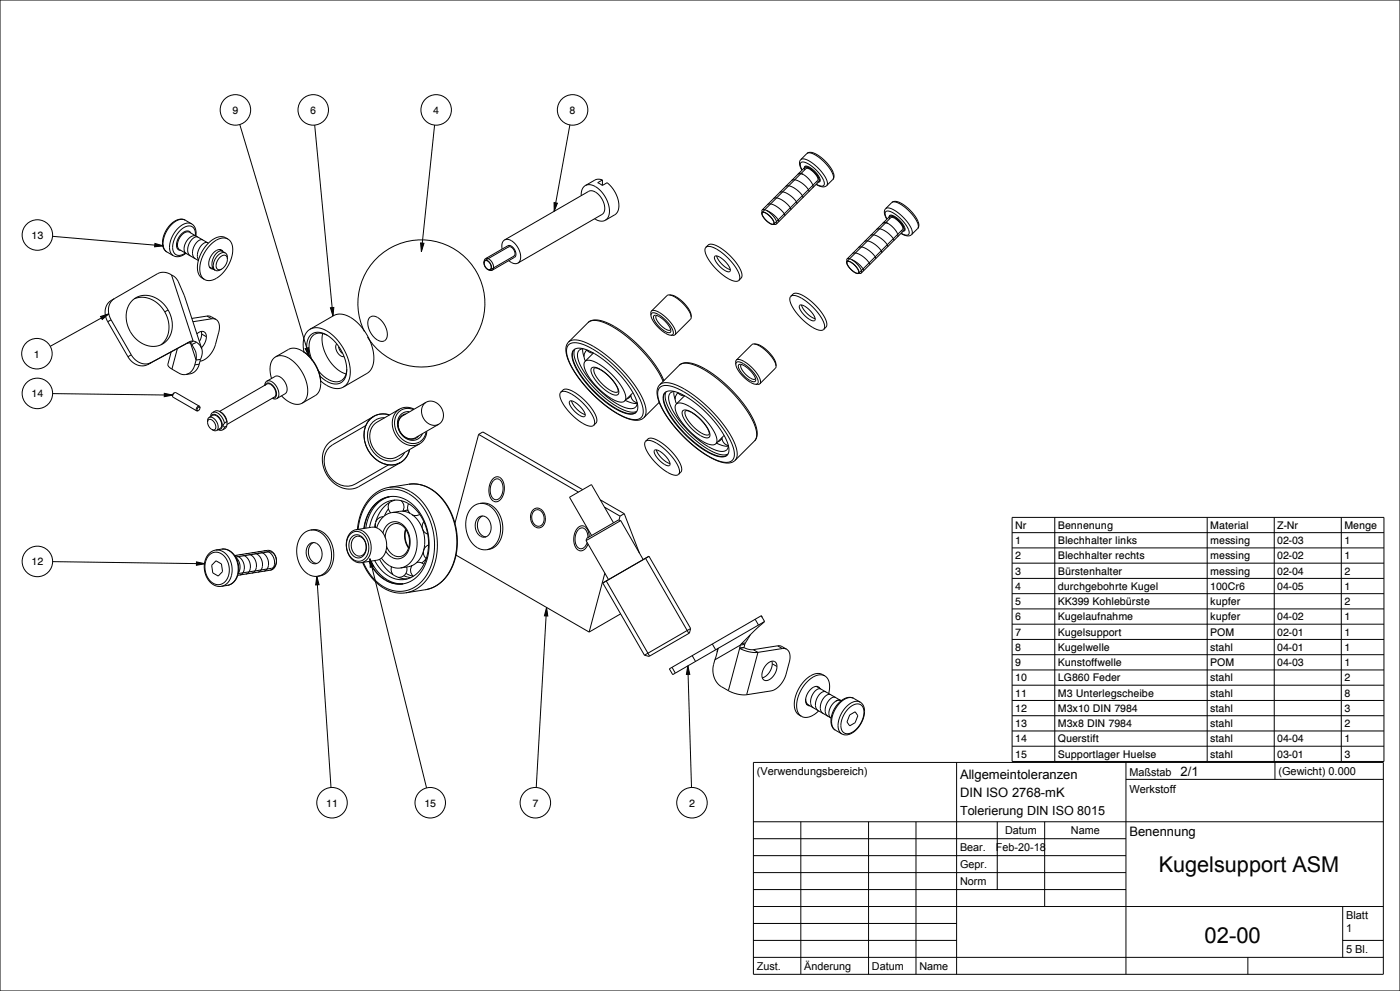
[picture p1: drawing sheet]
<svg xmlns="http://www.w3.org/2000/svg" width="420mm" height="297mm" viewBox="0 0 420 297" stroke-linecap="round" stroke-linejoin="round" font-family="sans-serif">
<path d="M46.5 73l2.5 .7-2.6 .3zM126.2 72.8l1 .1-.8 2.5zM166.2 60.7l1 .2-.9 2.4zM30.2 94.9l2.4-.8-1.9 1.6zM99.1 92.2l1-.1-.2 2.6zM49.3 117.9l2.5 .5-2.5 .5zM91.5 104.5l1-.3 .3 2.6zM58.9 168.4l2.6 .5-2.6 .5zM95 172.7l.7 2.5-1 .1zM110.9 167.4l1.2 2.4-1 .2zM164 182.1l.3 2.5h-1zM206.3 199.6l.6 2.5h-1z" fill="#000"/>
<g fill="none" stroke="#000" stroke-width=".3">
<path d="M0 0h420v297h-420zM71.9 37.3l20.9 69.5M94.4 37.5l5.5 57.2M130.4 37.5l-4 37.9M171 37.4l-4.7 25.9M175.6 55.6l-1 1.2-.2 1.8M175.6 55.6l.9-.3 1.1 .2 1.2 .5 1 .8a7.8 7.8 0 0 1 2.5 8.5l-.7 .7M180.7 55.6l1.4-.8a7.9 7.9 0 0 1 3.1 8.8l-.7 .7-2.9 1.7M180.7 53.9l-1-.2-.9 .1-3.2 1.8M180.7 53.9l-1.4 .9 1.4 .8M180.7 53.9v1.7M241.4 50.9v-.7l.6-.1 .8 .3 1.4 1.1 1.5 2.1v.8l-.8 .1"/>
<path d="M241.7 50.6l.5-.2 .5 .2 1.4 1 1.1 1.5 .2 .7-.1 .3M241.8 50.5l-13.2 13.2M245.3 54.1l-13.1 13.1M15.8 70.8l33.2 2.9M46.5 73l2.5 .7-2.6 .3zM126.2 72.8l1 .1-.8 2.5zM145.2 78.8l.4 1.1 .7 .8M145.2 78.8l.2-.5 .5-.2 .6 .3 .6 .7 .3 .8-.1 .6-.4 .3-.6-.1M145.4 78.2l.9-.1 .8 .9 .3 1.1-.3 .8-.7-.1-.9-.8-.3-.9zM145.7 77.5l-.4 .5-.1 .8M145.7 77.5l6.8-3.9 .9 .2 1 1 .4 1.3-.3 .9-6.8 4M145.7 77.5l1 .1 1 1.1 .4 1.4-.4 .9"/>
<path d="M151.4 71.9l-.8 1v1.7M151.4 71.9l.9-.2 1.1 .4 1.1 .9 .9 1.2 .6 1.4 .2 1.4-.2 1.2-.6 .6M151.4 71.9l25.4-14.6 .9-.1 1 .4 1.1 1 .8 1.1 .6 1.4 .2 1.2-.1 1.1-.6 .8-25.3 14.6M152.5 74.1l.8-.1 .8 .8 .4 1.2-.1 .5-.3 .3M152.6 74l-7.1 4.1M152.7 78.1l1.4 .9 1.3-.2M154.2 76.8l-7.1 4M166.2 60.7l1 .2-.9 2.4zM178.4 65.6l1.7 .7 1.5-.3M228.6 64.1v-1.1l.5-.2 1.1 .4 1.3 1.1 1.1 1.3 .4 1.1-.2 .5h-1M228.6 64.1l.8 1.4 1.6 1.5M228.7 63.6l.9 .1 1.4 1.1 1.1 1.5v.9l-.8-.1-1.5-1-1.1-1.5-.2-.6z"/>
<path d="M229.8 63.9h.1M229.8 63.9l-.9-.3-.3 .5M229.8 63.9l1.2 .9 .9 1.2 .3 .9-.4 .3M231 67l.8 .2M254.1 78.8l.1-.4h.6l1.7 1.1 1.1 1.7v.5l-.4 .2M254.1 78.8l-.1-1.1 .6-.2 1.1 .4 1.3 1.1 1.1 1.3 .4 1.1-.3 .5h-1M254.1 78.8l.3 .8 .9 1.1 1 .9 .9 .3M254.1 78.3l.9 .1 1.4 1.1 1.2 1.5v.9l-.9-.1-1.4-1-1.1-1.5-.2-.6zM266.8 65.6v-.7l.6-.1 .9 .3 1.3 1.1 1.6 2.1-.1 .8-.7 .1M267.2 65.3l.4-.2 .5 .2 1.4 1 1 1.2 .3 1.2-13.2 13.2M267.2 65.2l-13.1 13.1M30.2 94.9l2.4-.8-1.9 1.6z"/>
<path d="M32.3 96.4l6.1 10.5M32.6 94.1l-17.5 9.7M33.3 95.8l-1 .6M33.3 95.8l6.1 10.5M34.4 89.5l-1.2 1-.6 1.7v1.8l.7 1.8M39.6 90.2l.3-.3a6.8 6.8 0 0 1 9.8 1.9l.8 1.2a7.2 7.2 0 0 1-2.3 10.4 8 8 0 0 1-10-6.1 7.3 7.3 0 0 1 1.4-7.1zM40.3 89.5l1.8-.4 2.2 .2a8.8 8.8 0 0 1 5.1 4.2M49.4 93.5h.1a7.5 7.5 0 0 1-1.2 9.8M50.4 92.9l-1 .6M51.5 82.4l-2-.8-1.9 .3-14.6 8.4-1 1.1-.4 1.5v1.7l.7 1.8M51.5 82.4l.9 .6 .8 1 2.1 4.7 5.2 15.8M51.5 82.4l6.4 19.8"/>
<path d="M60.4 99.4l.1 .7M62.1 94.7l1 .1 1.7 .9M62.1 94.7l1.4 .8M62.1 94.7l-4.5 .7M63.5 95.5l1.3 .2M63.5 95.5l-5.6 .9M64.8 95.7l.8 1 .2 1.6-1.4 5.6-.9 1.7-1 1.3-1.3 1-1.2 .4M93 98.7l7.6-4.3 1.7-.3 1.9 .5a14.8 14.8 0 0 1 7.8 14.4l-.5 1.5-1 1.2-7.5 4.3M93 98.7l-1.1 1-.7 1.6-.3 2 .3 2.3M93 98.7l2-.5 2.1 .5a14.8 14.8 0 0 1 7.8 14.4l-.6 1.7-1.3 1.2M96.8 100a11.5 11.5 0 0 0 7 12M99.1 92.2l1-.1-.2 2.6z"/>
<path d="M109.4 99.4a19.1 19.1 0 0 1 17.6-27.5 19.1 19.1 0 0 1 15.9 28.5 19.1 19.1 0 0 1-32.7 .6M110.9 95.1l.9-.4 1.2 .3 1.1 .8 1 1.2 .8 1.4 .3 1.5-.2 1.4-.6 .8-.8 .2-1.1-.3-1.1-.7-1-1.2-.7-1.5-.3-1.3v-1.3zM146.3 80.7l.8 .4 .6-.1M195.3 94.5l.7 1.8 1.6 2 2 1.5 1.6 .7M195.3 94.5l.1-1.2 .4-.3 .6 .1 1.9 .8 2 1.7 1.5 1.9 .9 1.9-.3 1-1.2 .1M195.3 94.5l.3-.7h1l1.5 .8 1.6 1.4 1.4 1.6 .8 1.5v1l-.7 .4M196.2 94.6l.5-.1 .8 .2 1.9 1.5 1.6 2.1 .3 .8-.2 .5-.5 .1-.8-.2-2-1.5-1.5-2.1-.3-.8zM197 94.5l-.3 .4 .2 .7 1.4 2 1.9 1.3 .7 .1 .3-.3M200.8 88.4l1.9 .5 2.3 1.7 1.8 2.3 .5 1.1 .1 1M200.8 88.4l-.7 .2M200.8 88.4l1.8 .7 2.2 1.7 1.7 2.2 .9 2M207.4 95l-.2 .7"/>
<path d="M15.8 118l36 .4M38.4 106.9l1.2 1.5 1.5 1 1.7 .3 1.5-.5M39.4 106.3l1.2 1.5 1.5 1 1.7 .3 1.5-.4M39.4 106.3l-1 .6M45.3 108.7l-1 .5M49.3 117.9l2.5 .5-2.5 .5zM51.4 105.5l-1 3.8 .3 .7 .9 .6M51.6 110.6l2.6 1.5 1.5 .1M51.8 118.7l.1 .4 7.1 4M52.3 117.7l-.4 .4-.1 .6M52.3 117.7h.4l7.1 4M52.3 117.7l-.5 1"/>
<path d="M53.2 104.4l-1.6 6.2M56 103l-11.7 6.2M56.9 102.8l.6 .4M56.9 102.8l-.9 .2M57 102.4l-1 .6M57 102.4l-11.7 6.3M57.2 102.9l1.6 5M57.5 103.2l1.2 2.2 .1 2.5M57.9 102.2l1.1 .4M57.9 102.2l-.9 .2M57.9 102.2l-1 .6M58.4 109.3l-1 2-.8 .6-.9 .3"/>
<path d="M58.8 107.9l-.4 1.4M59 102.6l1 .9 .5 1M59 102.6l-1.5 .6M59.1 100l1-.6h.9l.7 .5 .2 1M59.8 109.1l-.6 1.4-.9 1-.9 .5-1.7 .2M59.8 109.1l-1.4 .2M60.2 107.7l-.4 1.4M60.2 107.7l-1.4 .2M60.5 100.1l-.7 2.2M60.5 100.1l1.4 .8M60.5 104.5l.2 1.5-.5 1.7M61.9 100.9l-.4 1.9-1.2 1.5"/>
<path d="M80 114.2l-.4 .6-.2 .8 .6-.7h.9l1 .7 .9 1.4v1.7l-.3 .5-.7 .1M80 114.2l.7-.1 .8 .3 1.5 1.6 .7 2.1-.2 .8-.5 .5M80 114.2l2.6-1.4 .5-.1 1.3 .5 1.1 1.4 .6 1.6-.1 1.3-.4 .5-2.6 1.4M81.7 119.4l.7 .2 .6-.2M82.7 107l-1 .9-.6 1.5-.1 1.9 .4 2.1M82.7 107l1.8-.4 2.2 .8a11.7 11.7 0 0 1 5.4 11.6l-.6 1.1-.8 .7M84.5 118.6l1.5 1.4 1.8 .9 1.5 .3 1.4-.4M90.9 105.3l-1.9-.8-1.6-.1-4.7 2.6M90.9 105.3l2 1.7 1.6 2.3 1.2 2.6 .5 2.6M90.9 105.3a11.7 11.7 0 0 1 5.3 9.2M91.5 104.5l1-.3 .3 2.6zM95.3 110.8l1.3 1.5 1.5 1.2 1.4 .7 1.4 .2 1.2-.2 1-.8 .6-1.1 .3-1.5"/>
<path d="M96.2 114.1l1.8 1.4 1.8 .8 1.8 .1 1.4-.4M96.2 114.5l-.2 2-.7 1.5-4.6 2.8M98 100.4l.2 .1M98 100.4l-1.4-.5h-1.4l-1 .4-.9 1-.5 1.3-.1 1.7 .3 1.7 .7 2M98 100.4a13.3 13.3 0 0 1 6 10.4M98 100.4l-1.4-.6-1.4-.2-1.2 .2-.9 .7-.7 1.1-.3 1.5v1.6l.3 1.9M101 103.1l-.3 1 .5 1.4 .9 1.1 1.1 .3M101.6 103.9l.4 1.1 .7 .9M104 110.6v.2M104 110.8l-.1 1.5-.6 1.4-.8 .9-1 .4-1.3 .1-1.4-.4-1.4-.8-1.5-1.3M220.7 109.2l.8 1.8 1.6 2 1.9 1.5 1.7 .7M220.7 109.2l.1-1.2 .5-.3 .6 .1 1.8 .8 2 1.7 1.6 1.9 .8 1.9-.2 1-1.2 .1"/>
<path d="M220.7 109.2l.4-.7h1l1.4 .8 1.7 1.4 1.3 1.6 .8 1.5 .1 1-.7 .4M221.6 109.3l.5-.1 .8 .2 2 1.5 1.6 2.1 .2 .8-.1 .5-.5 .1-.9-.3-1.9-1.4-1.6-2.1-.2-.8zM222.5 109.2l-.3 .4 .1 .7 1.4 1.9 1.9 1.4 .7 .1 .4-.3M226.2 103.1l1.9 .5 2.3 1.7 1.9 2.3 .4 1.1 .1 1M226.2 103.1l-.6 .2M226.2 103.1l1.9 .7 2.1 1.7 1.8 2.2 .8 2M232.8 109.7l-.2 .7M59.6 123l-.6 .1M59.8 121.7l.2 .6M59.8 121.7l-.4 .1-.4 .4-.2 .6 .2 .3M60 122.3l-.4 .7M60 122.3l-.3-.3-.4 .3-.1 .6 .4 .1"/>
<path d="M62.3 126.5l.3 1.3 .9 .9M62.3 126.5l.2-.6 .5-.2 .8 .3 .6 .8 .3 .9v.7l-.5 .4-.7-.1M62.7 125.1l-.3 .5-.1 .9M62.7 125.1l.6-.1 .6 .2 1.1 1.2 .5 1.6-.5 1M62.7 125.1l1.2-.6 .5-.1 .9 .5 .8 .9 .4 1.1-.1 1-.3 .4-1.1 .7M63.3 124.7l.5-.5h.8l.8 .6 .8 .9 .4 1.1 .1 1-.4 .7-.7 .2M63.5 128.7l.9 .4 .6-.1M63.8 123.6l-.4 .5-.2 .8M63.8 123.6h.9l1.2 .6 .9 1.2 .6 1.5M65.5 128.8l.7 .2 .6-.2M65.8 123.3l14.3-8.2 1.2 .2 1 1.1 .5 1.5-.4 1-14.3 8.3M66 123.4l1.1 .9 .7 1.4 .3 .8-.4 .1-.3 .3"/>
<path d="M66 123.4l1.5 1.3 .6 1.8M66 123.4l-1.1-.3-1.1 .5M67.4 126.9l-.4 .6 .4 .4M67.4 127.9l-.6 .9M68.1 127.5l-.4 .8-.9 .5M68.1 127.5l-.7 .4M68.1 126.5v1M68.1 126.5v.1M109.7 127.5l-10 5.8-1.6 1.5-.8 2.2-.1 1.3 .2 1.2 .9 2.5 .8 1.1 1.9 1.7 1.2 .6 2.2 .3 2.1-.6 10-5.8M112.1 124.8l-1 .8-.8 1-1 2.5 .1 3 1.1 2.9 1.9 2.4 2.6 1.5 2.7 .5 1.3-.3 1.1-.5M112.1 124.8l-12.5 7.2a7.4 7.4 0 0 0-1.4 10.6 7.3 7.3 0 0 0 9.4 3.3l12.5-7.3M113.1 124.3l-1 .5"/>
<path d="M113.1 124.3h.1M115.3 124.1l-2.2 .2M115.3 124.1h.1M115.3 124.1l1.6 .3M115.4 125.2l-1.4 .1-1.3 .5-.9 .7-1.2 1.9-.4 2.4 .2 1.2 .9 2.5 1.8 2.1 2 1.2 1.2 .3 1.4 .1 1.8-.6 1.1-.9 .8-1.1M119.9 122.6a5.9 5.9 0 0 0-.2 9.1 5.2 5.2 0 0 0 6.2 1.3M119.9 122.6l-6.8 3.9M120.1 129.4v.1M121 138l-.9 .6M121 138h.1M121.7 124l-1.3 .7-.8 1.3-.1 1.8 .5 1.6 1.2 1.4 1.6 .8 1.6-.1 1.2-.8M122.3 136.3l-1.3 1.7"/>
<path d="M122.3 136.2v.1M122.8 123.4h-1l-.9 .4-1.3 1.4-.4 2 .7 2.3 1.7 1.8 1.9 .7 1.9-.4 .7-.7 .6-.8M122.9 134.7l-.6 1.5M124 122.7l-1.8-.3-1.5 .4a5.3 5.3 0 0 0-.7 8.2l.2 .2a4.3 4.3 0 0 0 7-.1l.6-1.7M124.2 122.6l-2.2-.5-2.1 .5M125.9 133l-6.8 3.9M127.8 120.6l-7.6 4.5-.5 .9-.2 1.1 .1 1.2 .5 1.1M128.1 129.3l-.7 2.2-1.5 1.5M131.6 127.1l-7.7 4.4h-1.1l-1-.4-1-.7-.7-.9M105.2 159.6l1.1-.7 1.1-.2 1.2 .3 1.1 .8 .8 1 .6 1.5 .2 1.5-.1 1.6a3.3 3.3 0 0 1-4.8 2.8l-.8-.6-.8-1-.8-2.4 .1-2.6zM111.5 158h.9l.9 .3 1.7 1.6 .9 2.3v2.4a3.7 3.7 0 0 1-2.9 3.3M147.9 143.5l1-.6 1 .2 .8 .8 .5 1.4 .1 1.8-.5 1.6-.8 1.2-1 .5-.7-.1-.7-.5-.9-1.9 .2-2.5z"/>
<path d="M148.1 144l.8-.5 .9 .2 .7 .7 .4 1.2v1.4l-.4 1.4-.7 .9-.8 .5-.6-.1-.6-.4-.7-1.7 .1-2zM160 152.7l.8-.4h.9l.8 .5 .8 1.1 .3 1.4-.1 1.2-.4 .9-.7 .6-.9 .2-.8-.2-1.1-1.2-.4-1.1v-1.1l.2-1.1zM160.2 153.2l.7-.4h.8l.7 .5 .6 .9 .2 1v1l-.4 .8-.7 .6-.6 .1-.7-.2-1-1.2-.3-1.7zM303.6 155.1h111.6v73.1h-111.6zM303.6 159.6h111.6M316.4 155.1v73.1M362.2 155.1v73.1M382.3 155.1v73.1M402.4 155.1v73.1M15.8 168.3l45.7 .6M58.9 168.4l2.6 .5-2.6 .5zM70.7 167l10.3-1.6 1.3 .7 .6 1.4-.2 1.8-.9 .9-10.4 1.7"/>
<path d="M80.2 165h.9l.8 .6 .6 .9 .4 1.1v1.2l-.4 1-.6 .7-.8 .4M95 172.7l.7 2.5-1 .1zM95 172.7l4.3 63.3M105.1 160l1.3-.7 1.5 .1 1.3 .9 .9 1.4 .5 2-.1 1.9-.7 1.4-1.2 1-1.2 .2-1.2-.4-1-.8-.8-1.3-.4-1.5v-1.5l.4-1.6zM105.6 160.9l1-.6 1.1 .1 1.1 .7 .7 1.1 .4 1.5-.1 1.5-.6 1.1-.9 .8-1 .1-.8-.3-.8-.6-.6-1-.4-1.2v-1.2l.3-1.2zM106.2 161.2l.8-.4h1l.8 .5 .7 1.1 .3 1.3v1.1l-.5 1-.8 .7-.8 .2-.8-.3-.6-.5-.6-.9-.3-2.1zM110.9 167.4l1.2 2.4-1 .2zM110.9 167.4l17.1 68.7M176 161.3l9.5-5.5 .7 .2-10.4 6zM176.4 161.2l-.5-2.1-.5-.6-.7-.3-.7 .1-.6 .6-.8 1.9 .1 2.2 .4 .8 .6 .5 .7 .2 .7-.3 1-1.6M176.8 160.9l-.2-1.3-.5-1.1-.6-.7-.8-.2-.8 .2-.8 .7-.9 2.2-.1 1.4 .3 1.2 .5 1 .6 .6 .8 .2 .8-.3 .8-.7 .5-1.1M181.9 174.1l13 22.5"/>
<path d="M193.7 167.3l13 22.5M194.6 166.7l-13.8 8M303.6 164.2h111.6M303.6 168.8h111.6M303.6 173.3h111.6M303.6 177.9h111.6M164 182.1l.3 2.5h-1zM164 182.1l-3.1 53.9M193.3 196.4l13.9-8-.4 1.3-12.1 7zM201.6 200l1 1.7M206.3 199.6l.6 2.5h-1zM206.3 199.6l1.2 36.4"/>
<path d="M207.7 196.5l1 1.7M213.7 193l1 1.7M214.4 197.8l-.5 2.9 .5 2.7 1.3 1.9 2.8 1.7M215.1 195.5l-.7 2.3M215.2 194.4l-.1 1.1M215.5 194.4l-.4 1.1M215.5 194.3v.1M215.5 194.3h.1M221.9 194.3l2.8 1 2.7 .2M221.9 194.3l-3.4 12.7M221.9 194.2v.1M222.1 193.3l-.2 .9"/>
<path d="M222.1 193.3l-7.7 4.5M222.4 193l-.3 .3M223.2 194.1l1.4 .5 1.4 .1M223.2 194.1l-1.3 .2M223.2 194l-1.3 .2M223.2 194v.1M223.4 193.1l-1.3 .2M223.4 193.1l-.2 .9M223.6 192.6l-.2 .5M223.6 192.6l-1.2 .4M225.1 190.3l-1.5 2.3M226 194.7l1.4 .8"/>
<path d="M226.5 185.6l1 1.7M227.4 195.5l-3.4 12.7M228.4 184.5l-26.8 15.5M228.4 184.5l1 1.8M228.4 184.5l.2 .5M229.4 186.3l-7 6.7M229.4 186.3l-27.6 15.9-1-1.7 .8-.5M233.3 193.6h1l1.7 1M233.3 193.6l-7.3 1.1M233.3 193.6l1.4 .8M234.7 194.4l1.3 .2M234.7 194.4l-7.3 1.1"/>
<path d="M236 194.6l.5 .4 .4 .8v2l-1.3 5-1.6 2.6-1.2 1-1.1 .6-7.7 1.2M303.6 182.5h111.6M303.6 187.1h111.6M303.6 191.6h111.6M303.6 196.2h111.6M218.5 207l2.8 1 2.7 .2M303.6 200.8h111.6M303.6 205.4h111.6M303.6 209.9h111.6M303.6 214.5h111.6M303.6 219.1h111.6M226 228.5h189v63.5h-189z"/>
<path d="M287 228.5v63.5M303.6 223.6h111.6M337.8 233.6h77.2M337.8 228.5v63.5M382.5 228.5v5.1M226 246.3h189M226 251.4h111.8M226 256.4h111.8M240.2 246.3v45.7M260.6 246.3v45.7M274.8 246.3v45.7M299.2 246.3v20.3"/>
<path d="M313.4 246.3v25.4M226 261.5h111.8M226 266.6h111.8M226 271.7h189M226 276.8h61M402.8 271.7v15.2M226 281.8h61M226 286.9h189M374.4 286.9v5.1M402.8 281.8h12.2"/>
<circle cx="70.6" cy="32.9" r="4.6"/>
<circle cx="94" cy="32.9" r="4.6"/>
<circle cx="130.8" cy="32.9" r="4.6"/>
<circle cx="171.8" cy="32.9" r="4.6"/>
<circle cx="11.2" cy="70.4" r="4.6"/>
<circle cx="11.1" cy="106" r="4.6"/>
<circle cx="11.2" cy="117.9" r="4.6"/>
<circle cx="11.2" cy="168.3" r="4.6"/>
<circle cx="99.6" cy="240.6" r="4.6"/>
<circle cx="129.1" cy="240.6" r="4.6"/>
<circle cx="160.6" cy="240.6" r="4.6"/>
<circle cx="207.6" cy="240.6" r="4.6"/>
</g>
<!-- layer: 02___PRT_ALL_AXES -->
<g fill="none" stroke="#000" stroke-width=".3">
<path d="M66.1 74.8l.1 .2M66.9 75.4l-.7-.6-1 .1-1 .7-.9 1.2-.6 1.4-.1 1.2 .5 .9 .8 .3M68.4 71.6a4.8 4.8 0 0 1 1.1 5.7 9 9 0 0 1-6.4 6.8l-1.7-.3M68.4 71.6l-.9-.3-1 .1-2.3 1.1a9.8 9.8 0 0 0-3.9 10l1.1 1.3M68.4 71.6l-1.2-.6-1.1-.1-1.3 .4-1.4 .8a9.8 9.8 0 0 0-3.8 10l.6 .9 1.2 .8M211.8 74.1l-.3 1 .5 1.6 1.2 2 1.7 2 2.1 1.8 2 1.3 1.6 .5 1.1-.3M211.8 74.1l1-.9 1.5 .2 2.4 1.3 2.5 2.1 2 2.4 1.2 2.3 .1 1.5-.8 1M211.8 74.1l1-.3 1.7 .6 1.9 1.2 2.1 1.9 1.7 1.9 1.3 2.1 .4 1.5-.2 1M214.5 76.8l.4-.1 .8 .2 1.8 1.4 1.3 1.8 .3 .8-.1 .4-.5 .2-.8-.3-1.8-1.4-1.3-1.7-.3-.8zM215 76.7l.5 1.2 1.1 1.3 1.3 1.1 1.2 .5M62.9 80.2h.2M176.4 96.7l.9-.6 1.1-.2 1.5 .1 1.6 .5a37.3 37.3 0 0 1 17.7 17.7"/>
<path d="M176.4 96.7l.8-.5 1.1-.2 2.7 .6a38.4 38.4 0 0 1 17.9 17.7M176.4 96.7l-5.8 5.8M237.2 88.8l-.3 1 .5 1.6 1.3 2 1.7 2 2 1.8 2 1.3 1.7 .5 1-.3M237.2 88.8l1.1-.9 1.5 .2 2.3 1.3 2.5 2.1 2 2.4 1.3 2.3 .1 1.5-.9 1M237.2 88.8l1.1-.3 1.6 .6 2 1.2 2.1 1.9 1.6 1.9 1.3 2.1 .5 1.5-.3 1M239.9 91.5l.5-.1 .7 .2 1.9 1.4 1.3 1.8 .3 .8-.2 .4-.5 .2-.7-.3-1.9-1.4-1.3-1.7-.2-.8zM240.5 91.4l.5 1.2 1 1.3 1.4 1.1 1.2 .5M168.2 117.6l1.1-.9 1.5 .1 2.3 1.3 2.5 2.1 2 2.4 1.3 2.3 .1 1.5-.9 1.1M168.2 117.6l-.2 1 .4 1.5 1.3 2.1 1.7 1.9 2 1.8 2 1.3 1.7 .5 1-.2M168.2 117.6l1.1-.3 1.6 .5 2 1.3 2.1 1.8 1.7 1.9 1.2 2.1 .5 1.5-.3 1.1M170.6 102.5a5 5 0 0 0-.1 5.5 36.8 36.8 0 0 0 18.1 17.6l2.7 .4 1.1-.3 .8-.5M170.6 102.5l.8-.5 1-.1 2.8 .5a37.9 37.9 0 0 1 18.2 18.5 4.2 4.2 0 0 1-.2 4.3"/>
<path d="M170.6 103.3a4.7 4.7 0 0 1 5 .2l3.2 1.7a38 38 0 0 1 13.7 15.7 3.7 3.7 0 0 1-.4 4.4 5.1 5.1 0 0 1-4.9-.4l-3-1.6-3.5-2.6-3.3-3-2.9-3.4a16.7 16.7 0 0 1-4.5-9.3l.1-.9zM172.1 104.9l.8-.5 .9-.1 2.5 .7a31.2 31.2 0 0 1 14.8 15.4 3.2 3.2 0 0 1-.3 3.2M172.1 104.9a4.6 4.6 0 0 0 .4 4.8 30.3 30.3 0 0 0 15.4 14.2l1.7 .2 1.2-.5M172.1 104.9a5.3 5.3 0 0 0 .8 5.2 30.5 30.5 0 0 0 15 13.7l1.7 .2 1.2-.4M172.5 104.6a6.3 6.3 0 0 0 1.2 5.7 29 29 0 0 0 15.1 13.1l1.2 .1 1.1-.2M174.8 104.5l.4 2.4M175 104.5l-.8 .2a2.26 2.26 0 0 0-.7 3.1 27.2 27.2 0 0 0 14.6 14.5l1.2 .2 1-.2 .6-.6 .3-1M175.5 108.3a3.4 3.4 0 0 0 .6 3.8l2.7 3.5 3.5 3.1 3.1 1.7 1.2 .1 .8-.3M175.5 108.3l.9-.3 1.4 .2 1.6 .8 2.1 1.4 3.8 3.7 2.1 3.5a2.49 2.49 0 0 1 0 2.6M176 104.9l1.1 .8 1 .1-2.6 2.5M176.1 104.9a2.38 2.38 0 0 0-.4 3.3M177.5 110.3l.9-.2 1.3 .4 1.6 1 1.6 1.5 2.3 3 .4 1.4-.2 .8-.7 .2-1.3-.4-1.6-.9-1.7-1.5-1.5-1.7-.9-1.6-.4-1.3z"/>
<path d="M178.3 110.3h.7l1.2 .5 2.6 2.1 2.1 2.6 .5 1.2v.7l-.7 .2-1.2-.4-2.9-2.2-2.1-2.8-.4-1.2zM189.3 118.3a2.38 2.38 0 0 0 1.8 2.4M189.3 118.6l-1.3 1M189.9 117.7l-2.5 2.5M197.9 115.3a5 5 0 0 0 0 5.5 36.8 36.8 0 0 0 18.1 17.6l2.7 .4 1.1-.3 .7-.5M197.9 115.3l.8-.5 1.1-.1 2.7 .6a37.9 37.9 0 0 1 18.2 18.4 4.2 4.2 0 0 1-.2 4.3M198 116.1a4.7 4.7 0 0 1 5 .2l3.1 1.7a38 38 0 0 1 13.7 15.7 3.7 3.7 0 0 1-.3 4.4 5.1 5.1 0 0 1-4.9-.3l-3.1-1.7-3.5-2.6-3.3-3-2.9-3.3a16.7 16.7 0 0 1-4.5-9.4l.2-.9zM198.9 119.3v.1M198.9 119.4a19.8 19.8 0 0 0 6.3 10.5 22.8 22.8 0 0 0 10.2 6.9l1.7 .1 1-.5M199.5 117.7l.7-.4 1-.1 2.5 .6a31.2 31.2 0 0 1 14.7 15.4 3.2 3.2 0 0 1-.3 3.2M199.5 117.7l-.4 .7-.2 .9M199.5 117.7l-.4 1a10 10 0 0 0 2.5 6.5 28.7 28.7 0 0 0 13.8 11.5l1.6 .1 1.1-.4"/>
<path d="M199.8 117.4a6.3 6.3 0 0 0 1.2 5.7 29 29 0 0 0 15.1 13.1l1.3 .1 1-.2M202.2 117.3l.3 2.4M202.3 117.3l-.8 .2a2.26 2.26 0 0 0-.7 3.2 27.2 27.2 0 0 0 14.6 14.4l1.2 .2 1-.2 .7-.6 .2-1M203.4 117.7l.7 .6 1.3 .3M203.4 117.7a2.38 2.38 0 0 0-.4 3.3M203.8 109.5l.8-.6 1.2-.2 1.4 .1 1.6 .5a37 37 0 0 1 17.9 18.2 4.4 4.4 0 0 1-.3 4.6M203.8 109.5l.8-.5 1-.2 2.8 .6a37.9 37.9 0 0 1 18.2 18.5 4.2 4.2 0 0 1-.2 4.2M203.8 109.5l-5.9 5.8M205.4 118.6l-2.5 2.5M113.1 126.5a5.9 5.9 0 0 0-.2 9.1 5.2 5.2 0 0 0 6.2 1.3M116.8 124.3l-2.2-.2-2 .4a6.9 6.9 0 0 0-2.7 9.4 7.7 7.7 0 0 0 10 4.9l1.8-1.6 1.1-2.4M127.4 120.9l1.1-.6h1.3l1.3 .5 1 1 .7 1.4 .2 1.4-.3 1.3-.8 1.1-1.1 .4h-1.3l-1.1-.5-1-1-.7-1.2-.2-1.4 .2-1.3z"/>
<path d="M170.9 120.2l.5-.1 .7 .3 1.9 1.4 1.3 1.7 .3 .8-.2 .5-.5 .1-.7-.2-1.9-1.5-1.3-1.7-.2-.8zM171.5 120.1l.5 1.2 1 1.3 1.4 1.1 1.2 .5M187.6 120l1.9 .8 1.6 .1M190.8 123.6h.1M191.1 120.7h.1M193.7 132.3l1.1-.9 1.5 .1 2.3 1.3 2.5 2.1 2 2.4 1.2 2.3 .2 1.5-.9 1.1M193.7 132.3l-.3 1 .5 1.5 1.2 2.1 1.7 1.9 2.1 1.8 2 1.3 1.6 .5 1.1-.2M193.7 132.3l1-.3 1.7 .5 2 1.3 2 1.8 1.7 1.9 1.3 2.1 .5 1.5-.3 1.1M196.4 134.9l.5-.1 .7 .3 1.9 1.4 1.3 1.7 .2 .8-.1 .5-.5 .1-.7-.3-1.9-1.4-1.3-1.7-.3-.8zM196.9 134.8l.5 1.2 1.1 1.3 1.3 1.1 1.2 .5M197.8 120.5l-4.6 4.7M202.9 121.1a3.4 3.4 0 0 0 .6 3.8l2.6 3.5 3.5 3.1 3.1 1.7 1.2 .1 .8-.3"/>
<path d="M202.9 121.1l.9-.3 1.4 .2 1.6 .8 2.1 1.4 3.7 3.7 2.1 3.5a2.49 2.49 0 0 1 0 2.6M204.9 123.1l.8-.2 1.4 .4 1.5 1 1.7 1.5 2.3 3 .4 1.4-.2 .8-.8 .2-1.3-.3-1.6-1-1.6-1.5-1.5-1.7-1-1.6-.4-1.3zM205.7 123.1h.7l1.2 .6 2.6 2.1 2 2.5 .5 1.2v.7l-.7 .2-1.2-.4-2.9-2.2-2-2.7-.4-1.3zM215 132.8l1.9 .8 1.5 .1M216.6 131.1a2.38 2.38 0 0 0 1.9 2.4M216.6 131.4l-1.2 1M217.2 130.5l-2.5 2.5M218.2 136.4h-.1M218.5 133.5h.1M226.4 132.1l-5.9 5.9M93.2 158.9l1.5-.2 1.4 .4a8.2 8.2 0 0 1 1.6 12.8l-1.1 .5-1.3 .3M93.2 158.9l-.9 .2a7.1 7.1 0 0 0-2.8 9.1 5.6 5.6 0 0 0 5.5 4.5h.3"/>
<path d="M93.2 158.9h1.1l1.2 .3a8.2 8.2 0 0 1 1.6 12.8l-1.8 .7M107.4 158.6a12.7 12.7 0 0 1 8.2-11.7 10.6 10.6 0 0 1 11.3 5 19.1 19.1 0 0 1 .5 21.3 9.4 9.4 0 0 1-15 .5l-1.8-2.2-1.6-2.9M110.9 158.1v-.3a8.8 8.8 0 0 1 7.4-7.9l2.8 .4a12.6 12.6 0 0 1 7.4 11.4 11.2 11.2 0 0 1-5.3 11.4l-1.4 .5-1.5 .1-1.6-.2-1.3-.5-1.4-.8-1.4-1.1-2.2-3.1M112.6 156.7l.2 1.5M112.6 156.7l-.2 1.3M112.7 156.5l-.1 .2M114.9 159.8l.6-1.6 1.1-1.2 1.3-.6 1.5 .1 1.3 .7 1.2 1.3 .8 1.7 .3 1.9a4.6 4.6 0 0 1-3.6 5.4l-1.1-.2-1-.4-1.6-1.7M115.1 154.9l-1.5 .4-.9 1.2M116.5 152.5l-1.2 2.1M116.8 146a12.2 12.2 0 0 0-9.3 10.8l-.3 1.9M116.8 146h2l2 .4a14.7 14.7 0 0 1 9.3 10.2 18.4 18.4 0 0 1-3.2 18.4 9.5 9.5 0 0 1-5.2 2.7M116.8 148.9l1.9-.1 1.9 .4a13.5 13.5 0 0 1 7.9 11.3 13.2 13.2 0 0 1-4.9 13.5l-2.7 1"/>
<path d="M116.8 148.9a10.1 10.1 0 0 0-7.6 9.2l-.1 .3M116.8 148.9a10.2 10.2 0 0 0-7.5 9.1v.3M116.8 148.9a10.4 10.4 0 0 0-7.1 9.4M116.8 150.6a2.38 2.38 0 0 0 .5 3.1M116.9 148.9h-.1M117.6 153.6l3.5-.4 1.4 .4 1.2 .7 1.3 1.2 1.1 1.5 .7 1.6 .5 1.9 .1 1.9-.2 2-.5 1.6-.9 1.7-1 1.1-1.2 .7-3.4 .7M117.6 153.6l-1.5 .5-1.3 1-1.1 1.4-.7 1.7M117.6 153.6h1.3l1.4 .4a9.9 9.9 0 0 1 2.4 15l-1.1 .7-1.4 .5M118.5 149.9l-1.9 .8-1.6 1.5-1.4 2-.9 2.3M120.3 150.1a2.38 2.38 0 0 1 .5 3.2M120.4 150.1h.1M121.7 158.6l-.3 1.4 .1 1.5 .4 1.5 .6 1.2"/>
<path d="M121.7 158.8l-.1 2.7 1 2.5M121.9 152.9l-1 .3M121.9 152.9h.5zM122.6 151a2.38 2.38 0 0 0 .4 2.9M122.6 145.1l3.2 .1 3.2 1.2M122.6 145.1l-5.8 .9M122.6 145.1l3.1 .1 3.3 1.2M125.9 154.2l-1.4 .3-.9-.2M127.1 156.4a2.38 2.38 0 0 0 1.1 3.7M129 146.4a19.3 19.3 0 0 1 7.5 20.7 11.9 11.9 0 0 1-7.3 9.2l-1.6 .4M129 146.4a19 19 0 0 1 7.8 19.9 12.4 12.4 0 0 1-8.2 10.2l-1 .2M143.4 155.2l.9-.5h1l1 .6 .7 1.1 .3 1.4-.1 1.2-.4 1.1-.9 .7-.8 .2-.9-.3-.7-.5-.6-1-.3-1.1v-1.1l.3-1z"/>
<path d="M143.9 150.9l-.9 .2a7.1 7.1 0 0 0-2.8 9.2 5.6 5.6 0 0 0 5.5 4.5l.3-.1M143.9 150.9l1.5-.1 1.4 .3a8.2 8.2 0 0 1 1.7 12.8l-1.2 .6-1.3 .2M143.9 150.9h1.1l1.2 .3a8.2 8.2 0 0 1 1.6 12.8l-1.8 .7M144.8 154.6l-.8 .6-.5 .8-.2 2.2 .9 1.9 .7 .6 .9 .2M184.1 156.7l-6.7-11.5-6.5 3.8 6.6 11.5M186.2 156l6.8 11.7M92.7 163.2l.9-.5h1l.9 .6 .8 1.1 .3 1.4-.1 1.2-.5 1.1-.8 .7-.9 .2-.8-.3-.7-.6-.6-.9-.3-1.1v-1.2l.2-.9zM94.1 162.6l-.8 .6-.5 .8-.2 2.1 .9 2 .7 .5 .9 .3M108.8 168.6l1.2 2.4 1.3 1.9 1.5 1.6 1.6 1.3 1.8 1 1.8 .7 1.9 .3 1.8-.1M110.7 168.3l2 3.1 2.5 2.3 2.8 1.1 2.9 .2M110.8 168.3l2 3 2.5 2.3 2.8 1.2 2.8 .2M111.3 168.2l1.8 2.9 2.3 2.2 2.6 1.3 2.9 .4"/>
<path d="M113.9 167.6l1.6 2.5 2.1 1.9 2.3 1.2 2.3 .3M114.4 167.2l1.2 1.4 1.5 1.1 1.5 .5h1.6M115.5 161.1l.5-2 1-1.5 1.5-.7 1.5 .2 1.5 1.2 1 1.8 .3 2.1-.2 2a3.2 3.2 0 0 1-3 2.6 3.2 3.2 0 0 1-3.3-2.3l-.4-.8M117.5 169.8l-.1 1.5 .5 .9M121 174.9l-.1 .1M121.2 172.6l2 .5M122 169.9a2.38 2.38 0 0 1-2.4 3.1M123.5 169.6h.1M123.7 169.4l-.5 1.5 .2 .9 .5 .9-2.1-.9M124.9 168.6h1.4l.8 .5M127.6 176.7l-5.9 1M127.9 167.4l-1.4 1.3"/>
<path d="M128 167.3l-.1 .1M128.5 163.3a2.38 2.38 0 0 0-.6 4.1M175.8 162l6.8 11.7M207.2 188.4l-12.5-21.7-13.9 8 12.5 21.7M230.1 199l1.1-.7 1-.1 .7 .6 .2 1.2-.4 1.4-.8 1.3-1.1 1-1.1 .3-.9-.6-.2-1.3 .5-1.7zM231.6 198.2l.1 .7M231.7 198.9l-.3 1.4-.7 1.3-.9 1-1.1 .5M231.7 198.9l1.4 .9M242 211.1h.2M245.2 205.8l.1 .1M245.6 213.1l-1.4 1.1-1.4 .6-1.3 .2-1.1-.3M246 206.3l-.7-.6-1 .1-1 .7-1 1.2-.5 1.3-.1 1.3 .4 .9 .8 .3"/>
<path d="M247.4 202.6l-1.1-.6-1.1-.2-1.3 .4-1.4 .8a9.8 9.8 0 0 0-3.9 10l.7 .9 1.1 .8M247.4 202.6l.9 .8 .5 1.2 .1 1.5-.3 1.7M247.4 202.6l-.9-.3h-1l-2.3 1.1a9.8 9.8 0 0 0-3.9 10l1.1 1.3"/>
</g>
<!-- layer: 06___PRT_ALL_SURFS -->
<g fill="none" stroke="#000" stroke-width=".3">
<path d="M200.1 88.6l-4.7 4.6M207.2 95.7l-4.7 4.6M225.6 103.3l-4.7 4.6M232.6 110.4l-4.6 4.6M143.6 130.2l-7.2 26.8M143.6 130.2l1.3-.7 29.9 17.2M143.6 130.2l29.9 17.3M111.5 158l-4.7 .7M180.1 149.8l7.2 4.2M181.3 152l4.7 2.7M186 154.7l-.3 1.2M187.3 154l4.5 11.7"/>
<path d="M187.3 154l-1.3 .7M113 167.9l-4.6 .7M136.7 166.3l40 23.1M181.5 171.8l-4.8 17.6M186.2 184l-9.5 5.4"/>
</g>
<!-- layer: LAYER_AXIS -->
<g fill="none" stroke="#000" stroke-width=".3">
<path d="M240.2 47.8l-.3 .6v.7l.7 1.9M240.2 47.8l.8-.2 1.3 .4 1.4 .9 1.8 1.5 2.3 3.1 .4 1.3-.2 .8M240.6 50.9l-.5-1.7 .2-.5 .5-.2 1.9 .7 2.1 1.8 1.8 2.2 .7 1.8-.1 .5-.5 .3-1.8-.6M241.3 50.3l.3-.5h.7l2.1 1.5 1.6 2.2v.8l-.4 .3M242.1 46l.8-.4 1.3 .3 1.7 .9 1.6 1.4 1.5 1.7 .9 1.6 .3 1.3-.4 1M242.1 46l.8-.2 1.2 .4 1.5 .9 1.7 1.5 2.3 3.1 .4 1.2-.2 .9M242.1 46l-1.9 1.8M244.9 55.3l1.8 .7 .8-.1 .5-.3M249.8 53.8l-1.8 1.8M50.1 75.5l1.9 1.1M55.6 66l-1.4-.3-1.6 .5-1.5 1.1-1.2 1.7-.9 1.9-.3 1.9 .4 1.6 1 1.1M55.6 66l-1.2-.3-1.6 .5-1.5 1.3-1.2 1.7-.9 1.9-.3 1.9 .3 1.5 .9 1"/>
<path d="M55.6 66l1.9 1.1M55.7 75.9l-2 1h-.9l-.8-.3M57.2 69.8l-.7-.6-1 .2-1 .7-.9 1.1-.5 1.4-.1 1.3 .4 .8 .8 .4M57.5 67.1l.6 .5 .5 .9 .2 2.2M57.5 67.1l-1.2-.3-1.5 .6-1.5 1.2-1.3 1.7-.9 1.9-.2 1.9 .3 1.6 .8 .9M58.6 70.6v-1.2l-.4-.9-.7-.6-.8-.2-1 .2-1 .6-1.9 2.2-.9 2.6-.1 1.3 .3 1 .6 .6 .8 .3 1-.1 1.1-.6M62.5 72.9l-6-3.4-1.4 .4-1.2 1.4-.7 1.9 .4 1.4 5.9 3.5M65.9 74.8l1.7 1M67.6 75.8l.5 .7 .1 1.2M67.6 75.8l-.6-.1-.9 .3-1.5 1.6-.6 2 .1 .9 .5 .5M68.2 77.7l-.5 1.7-1.2 1.2M68.2 77.7l-.3-.9-.7-.3-1 .4-.9 1.1-.4 1.2 .1 1.1 .6 .5 .9-.2"/>
<path d="M228.7 62.9l12.8-12.8 1.2 .2 1.6 1.3 1.2 1.6 .2 1.2-12.8 12.7M254.1 77.6l12.8-12.8 1.2 .2 1.7 1.3 1.2 1.6 .2 1.2-12.8 12.7M265.7 62.5l-.3 .6-.1 .7 .7 1.9M265.7 62.5l.8-.2 1.2 .4 1.5 .9 1.7 1.5 2.4 3.1 .4 1.3-.2 .8M266.1 65.6l-.6-1.7 .3-.5 .5-.2 1.9 .7 2.1 1.8 1.8 2.2 .7 1.8-.2 .5-.5 .3-1.8-.6M266.8 65l.2-.5h.7l2.2 1.5 1.5 2.2 .1 .8-.4 .3M267.5 60.7l.9-.4 1.2 .3 1.7 .9 1.7 1.4 1.4 1.7 1 1.6 .3 1.3-.4 1M267.5 60.7l.8-.2 1.3 .4 1.4 .9 1.8 1.5 2.3 3.1 .4 1.2-.2 .9M267.5 60.7l-1.8 1.8M270.3 70l1.9 .7 .7-.1 .6-.3M275.3 68.5l-1.8 1.8M62.9 80l1.7 1"/>
<path d="M66.1 80.9l-.8 .2-.7-.1M66.1 80.9h.1M66.5 80.6l-.4 .3M62.8 166.3l1.6-.8 1 .1 .9 .3 1.5 1.4 .9 2.3a4.3 4.3 0 0 1-2.9 5.6l-1.2-.1-1.1-.6-1-1.1-.7-1.4-.3-1.6 .1-1.6 .4-1.4zM64.7 164.9l-1.6 .6-1.1 1.4-.6 1.9v2.1l.6 2.1 1.2 1.6 1.5 1 1.7 .1M64.7 164.9l1.6 .1 1.5 1 1.1 1.6 .7 2.1v2.2l-.6 1.8-1.2 1.4-1.4 .6M66.5 164.6l1.6 .1 1.5 1 1.1 1.6 .7 2.1v2.1l-.6 1.9-1.1 1.4-1.5 .6M66.5 164.6l1.7 .2 1.5 .9 1.2 1.6 .6 2.1v2.1l-.6 1.9-1.1 1.4-1.6 .6M66.5 164.6l-1.8 .3M68.2 175.4l-1.8 .3M80.2 165l-9.8 1.5M81.1 170.9l-9.8 1.5"/>
<path d="M241.9 210.9l7.5 4.3M244.9 205.7l7.5 4.3M250.6 218.8l2 1.1M254.6 212.3l1.7-1.1 1.5-.2 .7 .4 .4 .6 .3 1.8-.6 2.2-1.2 2-1.7 1.4-1.7 .5-.7-.2-.6-.6-.4-.9v-1.2l.6-2.4zM256.1 209.3l-1.3-.3-1.7 .5-1.4 1.1-1.3 1.7-.9 2.1-.2 1.9 .4 1.5 .9 1M256.1 209.3l-1.2-.2-1.5 .5-1.5 1.2-1.3 1.7-.8 1.9-.3 1.9 .3 1.6 .8 .9M256.1 209.3l2 1.1M258.1 210.4l.9 1.1 .4 1.6-.3 1.9-.8 1.9-1.3 1.7-1.5 1.2-1.6 .5-1.3-.4M258.1 210.4l-1.2-.2-1.6 .5-1.5 1.2-1.3 1.7-.8 2-.3 1.8 .3 1.6 .9 .9"/>
</g>
<!-- layer: LAYER_CURVE -->
<g fill="none" stroke="#000" stroke-width=".3">
<path d="M232.1 59.5l1.1-.2 1.7 .8 1.8 1.6 .5 1.2M233.9 57.7h.1M233.9 57.7l1.1-.2 1.7 .8 1.8 1.6 .5 1.2M235.7 55.9l1.1-.2 1.7 .8 1.8 1.6 .5 1.2M237.5 54.1l1.1-.2 1.7 .8 1.8 1.6 .5 1.1M239.6 52l.5-.1 .9 .4M240.8 59.3h.1M241 52.3l-1-.2-.7 .2M241 52.3l1.3 1 1.1 1.3 .5 1-.1 .7M58.8 70.8l-.7-.2-.9 .4-1.3 1.3-.5 1.1-.2 1.2 .2 .8 .4 .6M59.4 71.1l-.7-.1-.7 .4-1.4 1.9-.3 2.1 .3 .8 .5 .5M60.8 71.9l-.6-.1-.8 .4-1.3 1.9-.3 2 .2 .9 .6 .5"/>
<path d="M62.3 72.8l-.6-.1-.6 .2-1.3 1.6-.6 1.9 .4 1.6M66.7 75.3l-.7-.1-.7 .4-1.4 1.9-.3 2 .3 .8 .5 .6M230.1 63.1l2.4 1.6 .9 1.1 .2 .7M230.2 61.3l1.2-.1 1.7 .7 1.8 1.6 .5 1.2M230.2 61.3h.1M255.5 77.8l2.4 1.6 1 1.1 .1 .7M255.7 76l1.1-.1 1.7 .7 1.8 1.6 .5 1.2M255.7 76h.1M257.5 74.2l1.1-.2 1.7 .8 1.8 1.6 .6 1.2M259.3 72.4l1.2-.2 1.6 .8 1.9 1.6 .5 1.2M261.1 70.6l1.2-.2 1.7 .8 1.8 1.6 .5 1.1M263 68.8l1.1-.2 1.7 .8 1.8 1.6 .5 1.1"/>
<path d="M265 66.7l.6-.1 .8 .4M266.3 73.9v.1M266.4 67l-1-.2-.6 .2M266.4 67l1.3 1 1.1 1.3 .5 1v.7M62.9 80v.1M64.8 168.1l1.6 .9 .4 2.3-1.3 1.3-1.7-.9-.3-2.3zM70.4 166.5l.9 .2 .8 .6 1.1 1.7 .1 1.2-.2 1-.5 .8-.7 .3M70.8 167.1l.7 .8 .4 1.1 .1 1.3-.5 1.5M71.9 166.3h.9l.9 .5 .8 .8 .4 1 .2 1.1-.1 1.2-.5 .8-.8 .3M73.7 166h.9l.9 .5 .8 .8 .5 1 .1 1.1-.1 1.2-.5 .8-.8 .4M75.5 165.7l1 .1 .8 .4 .8 .8 .5 1 .2 1.1-.2 1.2-.5 .8-.7 .4M75.5 171.8h.1"/>
<path d="M77.3 165.4l1 .1 .9 .4 .7 .8 .5 1 .2 1.2-.2 1.1-.5 .8-.7 .4M79.1 165.1l.9 .1 .9 .4 .7 .7 .5 1 .3 1.1-.1 1.1-.5 .9-.6 .5M81.1 170.9h-.1M81.2 170.9h-.1M241.7 209.5l.2 1 .6 .8M243.2 210.8h.1M243.2 210.8l.3 .8 .5 .5M246.3 206.5l-1.1 .1-1.2 1.1-.7 1.6-.1 1.5M247.7 207.3h-.6l-.8 .4-1.3 1.8-.3 2.1 .2 .8 .5 .6M249.2 208.2l-.7-.1-.7 .4-1.4 1.9-.3 2 .3 .8 .5 .6M250.6 209h-.6l-.8 .3-1.3 1.9-.3 2.1 .2 .8 .6 .5M250.8 210.1l-1.2 1.1-.8 1.6-.1 1.6 .6 .8"/>
<path d="M252.1 209.9l-.6-.1-.7 .3M252.3 210l-.7-.2-.8 .3M254.9 214.3l1.6-1 .9 1.2-.9 2.1-1.6 .9-.8-1.1z"/>
</g>
<text font-size="6.6" x="361.4" y="282.5">02-00</text>
<text font-size="6.5" x="347.6" y="261.4">Kugelsupport ASM</text>
<g font-size="3.9">
<text x="288" y="233.6">Allgemeintoleranzen</text>
<text x="354.2" y="232.5">2/1</text>
<text x="288" y="239">DIN ISO 2768-mK</text>
<text x="338.8" y="250.6">Benennung</text>
</g>
<text font-size="3.8" x="288" y="244.2">Tolerierung DIN ISO 8015</text>
<g font-size="3.3">
<text x="227" y="232.3">(Verwendungsbereich)</text>
<text x="338.8" y="232.5">Maßstab</text>
<text x="383.5" y="232.3">(Gewicht) 0.000</text>
<text x="338.8" y="237.8">Werkstoff</text>
<text x="301.5" y="250.1">Datum</text>
<text x="321.3" y="250.1">Name</text>
<text x="288" y="255.1">Bear.</text>
<text x="298.8" y="255.1">Feb-20-18</text>
<text x="288" y="260.2">Gepr.</text>
<text x="288" y="265.3">Norm</text>
<text x="403.8" y="275.5">Blatt</text>
<text x="403.8" y="279.3">1</text>
<text x="403.8" y="285.7">5 Bl.</text>
<text x="227" y="290.7">Zust.</text>
<text x="241.3" y="290.7">Änderung</text>
<text x="261.6" y="290.7">Datum</text>
<text x="275.8" y="290.7">Name</text>
</g>
<g font-size="3.2">
<text x="69.7" y="34.1">9</text>
<text x="93.1" y="34.1">6</text>
<text x="130" y="34.1">4</text>
<text x="170.9" y="34.1">8</text>
<text x="9.5" y="71.6">13</text>
<text x="10.2" y="107.1">1</text>
<text x="9.5" y="119">14</text>
<text x="304.5" y="158.5">Nr</text>
<text x="317.3" y="158.5">Bennenung</text>
<text x="363.1" y="158.5">Material</text>
<text x="383.2" y="158.5">Z-Nr</text>
<text x="403.3" y="158.5">Menge</text>
<text x="304.5" y="163.1">1</text>
<text x="304.5" y="167.6">2</text>
<text x="317.3" y="163.1">Blechhalter links</text>
<text x="317.3" y="167.6">Blechhalter rechts</text>
<text x="363.1" y="163.1">messing</text>
<text x="363.1" y="167.6">messing</text>
<text x="383.2" y="163.1">02-03</text>
<text x="383.2" y="167.6">02-02</text>
<text x="403.3" y="163.1">1</text>
<text x="403.3" y="167.6">1</text>
<text x="9.5" y="169.4">12</text>
<text x="304.5" y="172.2">3</text>
<text x="317.3" y="172.2">Bürstenhalter</text>
<text x="363.1" y="172.2">messing</text>
<text x="383.2" y="172.2">02-04</text>
<text x="403.3" y="172.2">2</text>
<text x="304.5" y="176.8">4</text>
<text x="317.3" y="176.8">durchgebohrte Kugel</text>
<text x="363.1" y="176.8">100Cr6</text>
<text x="383.2" y="176.8">04-05</text>
<text x="403.3" y="176.8">1</text>
<text x="304.5" y="181.3">5</text>
<text x="304.5" y="185.9">6</text>
<text x="317.3" y="181.3">KK399 Kohlebürste</text>
<text x="317.3" y="185.9">Kugelaufnahme</text>
<text x="363.1" y="181.3">kupfer</text>
<text x="363.1" y="185.9">kupfer</text>
<text x="383.2" y="185.9">04-02</text>
<text x="403.3" y="181.3">2</text>
<text x="403.3" y="185.9">1</text>
<text x="304.5" y="190.5">7</text>
<text x="317.3" y="190.5">Kugelsupport</text>
<text x="363.1" y="190.5">POM</text>
<text x="383.2" y="190.5">02-01</text>
<text x="403.3" y="190.5">1</text>
<text x="304.5" y="195.1">8</text>
<text x="317.3" y="195.1">Kugelwelle</text>
<text x="363.1" y="195.1">stahl</text>
<text x="383.2" y="195.1">04-01</text>
<text x="403.3" y="195.1">1</text>
<text x="304.5" y="199.6">9</text>
<text x="317.3" y="199.6">Kunstoffwelle</text>
<text x="363.1" y="199.6">POM</text>
<text x="383.2" y="199.6">04-03</text>
<text x="403.3" y="199.6">1</text>
<text x="304.5" y="204.2">10</text>
<text x="304.5" y="208.8">11</text>
<text x="317.3" y="204.2">LG860 Feder</text>
<text x="317.3" y="208.8">M3 Unterlegscheibe</text>
<text x="363.1" y="204.2">stahl</text>
<text x="363.1" y="208.8">stahl</text>
<text x="403.3" y="204.2">2</text>
<text x="403.3" y="208.8">8</text>
<text x="304.5" y="213.4">12</text>
<text x="317.3" y="213.4">M3x10 DIN 7984</text>
<text x="363.1" y="213.4">stahl</text>
<text x="403.3" y="213.4">3</text>
<text x="304.5" y="217.9">13</text>
<text x="317.3" y="217.9">M3x8 DIN 7984</text>
<text x="363.1" y="217.9">stahl</text>
<text x="403.3" y="217.9">2</text>
<text x="304.5" y="222.5">14</text>
<text x="304.5" y="227.1">15</text>
<text x="317.3" y="222.5">Querstift</text>
<text x="317.3" y="227.1">Supportlager Huelse</text>
<text x="363.1" y="222.5">stahl</text>
<text x="363.1" y="227.1">stahl</text>
<text x="383.2" y="222.5">04-04</text>
<text x="383.2" y="227.1">03-01</text>
<text x="403.3" y="222.5">1</text>
<text x="403.3" y="227.1">3</text>
<text x="97.9" y="241.7">11</text>
<text x="127.3" y="241.7">15</text>
<text x="159.7" y="241.7">7</text>
<text x="206.7" y="241.7">2</text>
</g>
</svg>
